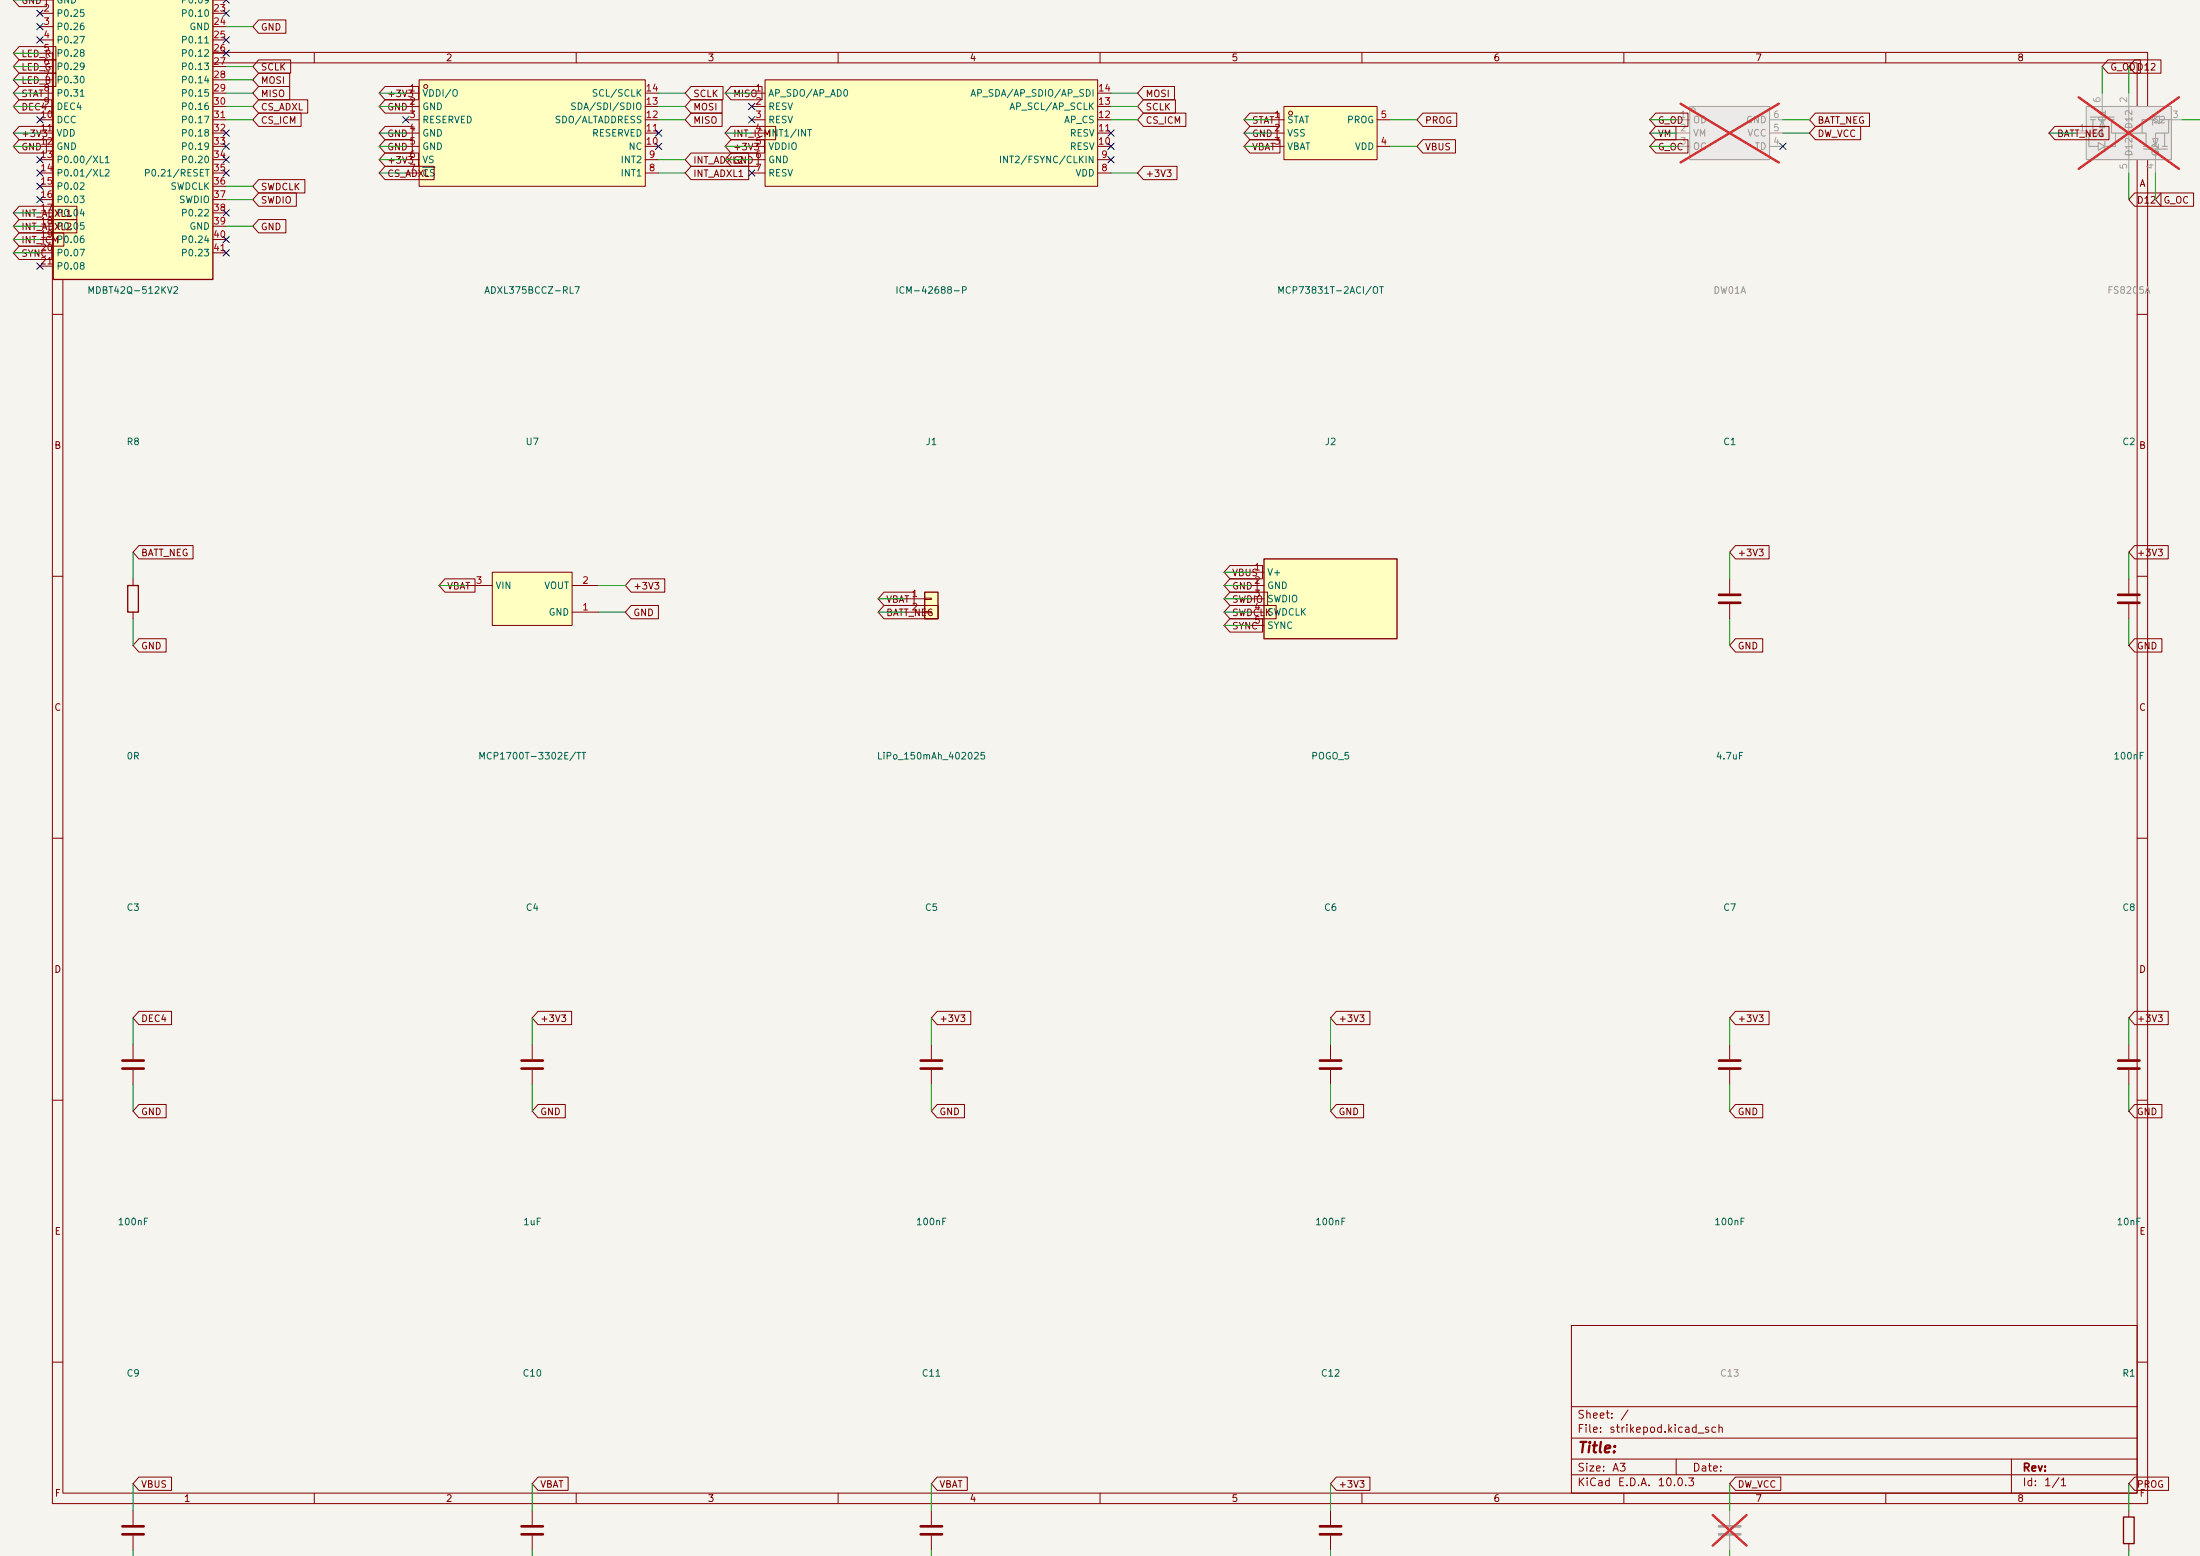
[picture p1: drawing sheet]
<svg xmlns="http://www.w3.org/2000/svg" width="420mm" height="297mm" viewBox="0 0 420 297" stroke-linecap="round" stroke-linejoin="round" font-family="sans-serif">
<path d="M0 0h420v297h-420z" fill="#f5f4ef" stroke="#f5f4ef" stroke-width=".19"/>
<g fill="none" stroke="#840000" stroke-width=".19">
<path d="M10 10h400v277h-400zM12 12h396v273h-396zM60 10v2M110 10v2M160 10v2M210 10v2M260 10v2M310 10v2M360 10v2M10 60h2M408 60h2M10 110h2"/>
<path d="M330.2 110.5v2.8M330.2 115.3v2.8M408 110h2M10 160h2M408 160h2M10 210h2M408 210h2M300 253h108v32h-108zM10 260h2M300 278.5h108M300 274.5h108M300 268.5h108"/>
<path d="M320 278.5v3M384 278.5v6.5M408 260h2M60 285v2M110 285v2M160 285v2M210 285v2M260 285v2M300 281.5h108M310 285v2M360 285v2"/>
</g>
<path d="M328.2 113.5h4M328.2 115.1h4" fill="none" stroke="#840000" stroke-width=".51"/>
<path d="M328.2 291.3h4M328.2 292.9h4" fill="none" stroke="#9c9b98" stroke-width=".51"/>
<path d="M330.2 288.3v2.8M330.2 293.1v2.8" fill="none" stroke="#9c9b98" stroke-width=".19"/>
<path d="M327 289.2l6.4 5.8M333.4 289.2l-6.4 5.8" fill="none" stroke="#e12e31" stroke-width=".46"/>
<path d="M245.1 20.3h17.8v10.2h-17.8z" fill="#ffffc2"/>
<g fill="none" stroke="#840000" stroke-width=".19">
<path d="M242.6 22.9h2.5M242.6 25.4h2.5M242.6 27.9h2.5M245.1 20.3h17.8v10.2h-17.8zM262.9 22.9h2.5M262.9 27.9h2.5M406.4 199.4v2.8M406.4 204.2v2.8M101.6 288.3v2.8M101.6 293.1v2.8M406.4 288.3v1.3M406.4 294.6v1.3"/>
<circle cx="246.4" cy="21.6" r=".38"/>
</g>
<path d="M405.4 289.6h2v5h-2z" fill="none" stroke="#840000" stroke-width=".25"/>
<path d="M404.4 202.4h4M404.4 204h4M99.6 291.3h4M99.6 292.9h4" fill="none" stroke="#840000" stroke-width=".51"/>
<path d="M146 15.2h63.5v20.4h-63.5z" fill="#ffffc2"/>
<g fill="none" stroke="#840000" stroke-width=".19">
<path d="M143.5 17.8h2.5M146 15.2h63.5v20.4h-63.5zM209.5 17.8h2.6M143.5 20.3h2.5M143.5 22.9h2.5M143.5 25.4h2.5M143.5 27.9h2.5M143.5 30.5h2.5M143.5 33h2.5M209.5 20.3h2.6M209.5 22.9h2.6M209.5 25.4h2.6"/>
<path d="M209.5 27.9h2.6M209.5 30.5h2.6M209.5 33h2.6M406.4 110.5v2.8M406.4 115.3v2.8M330.2 199.4v2.8M330.2 204.2v2.8"/>
</g>
<path d="M404.4 113.5h4M404.4 115.1h4M328.2 202.4h4M328.2 204h4" fill="none" stroke="#840000" stroke-width=".51"/>
<path d="M241.3 106.7h25.4v15.2h-25.4z" fill="#ffffc2"/>
<path d="M24.4 111.8h2v5h-2zM241.3 106.7h25.4v15.2h-25.4z" fill="none" stroke="#840000" stroke-width=".25"/>
<path d="M25.4 110.5v1.3M25.4 116.8v1.3M238.8 109.2h2.5M238.8 111.8h2.5M238.8 114.3h2.5M238.8 116.8h2.5M238.8 119.4h2.5M254 199.4v2.8M254 204.2v2.8" fill="none" stroke="#840000" stroke-width=".19"/>
<path d="M252 202.4h4M252 204h4" fill="none" stroke="#840000" stroke-width=".51"/>
<path d="M94 109.2h15.2v10.2h-15.2z" fill="#ffffc2"/>
<path d="M88.9 111.8h5.1M94 109.2h15.2v10.2h-15.2zM109.2 116.8h5.1M109.2 111.8h5.1M25.4 199.4v2.8M101.6 199.4v2.8M25.4 204.2v2.8M101.6 204.2v2.8M177.8 288.3v2.8M177.8 293.1v2.8M254 288.3v2.8M254 293.1v2.8" fill="none" stroke="#840000" stroke-width=".19"/>
<path d="M23.4 202.4h4M23.4 204h4M99.6 202.4h4M99.6 204h4M175.8 291.3h4M175.8 292.9h4M252 291.3h4M252 292.9h4" fill="none" stroke="#840000" stroke-width=".51"/>
<path d="M176.5 113h2.6v5.1h-2.6z" fill="#ffffc2"/>
<path d="M176.5 113h2.6v5.1h-2.6z" fill="none" stroke="#840000" stroke-width=".25"/>
<path d="M172.7 114.3h3.8M172.7 116.8h3.8M176.5 114.2h1.3v.2h-1.3zM176.5 116.7h1.3v.3h-1.3z" fill="none" stroke="#840000" stroke-width=".19"/>
<path d="M80 15.2h43.2v20.4h-43.2z" fill="#ffffc2"/>
<g fill="none" stroke="#840000" stroke-width=".19">
<path d="M77.5 17.8h2.5M80 15.2h43.2v20.4h-43.2zM123.2 17.8h2.5M77.5 20.3h2.5M77.5 22.9h2.5M77.5 25.4h2.5M77.5 27.9h2.5M77.5 30.5h2.5M77.5 33h2.5M123.2 20.3h2.5M123.2 22.9h2.5M123.2 25.4h2.5"/>
<path d="M123.2 27.9h2.5M123.2 30.5h2.5M123.2 33h2.5"/>
<circle cx="81.3" cy="16.5" r=".38"/>
</g>
<path d="M80.6 31.9h2.5" fill="none" stroke="#006464" stroke-width=".19"/>
<path d="M322.6 20.3h15.2v10.2h-15.2z" fill="#ebeae8"/>
<g fill="none" stroke="#9c9b98" stroke-width=".19">
<path d="M320 22.9h2.6M320 25.4h2.6M320 27.9h2.6M322.6 20.3h15.2v10.2h-15.2zM337.8 22.9h2.6M337.8 25.4h2.6M337.8 27.9h2.6"/>
<circle cx="323.2" cy="21" r=".38"/>
</g>
<path d="M320.8 19.8l18.8 11.2M339.6 19.8l-18.8 11.2" fill="none" stroke="#e12e31" stroke-width=".46"/>
<path d="M10.2 -.1h30.4v53.4h-30.4z" fill="#ffffc2"/>
<path d="M40.6 0v53.3h-30.4v-53.3" fill="none" stroke="#840000" stroke-width=".25"/>
<g fill="none" stroke="#840000" stroke-width=".19">
<path d="M7.6 0h2.6M7.6 2.5h2.6M7.6 5.1h2.6M7.6 7.6h2.6M7.6 10.2h2.6M7.6 12.7h2.6M7.6 15.2h2.6M7.6 17.8h2.6M40.6 0h2.6M40.6 2.5h2.6M40.6 5.1h2.6M40.6 7.6h2.6"/>
<path d="M40.6 10.2h2.6M40.6 12.7h2.6M40.6 15.2h2.6M40.6 17.8h2.6M7.6 20.3h2.6M7.6 22.9h2.6M7.6 25.4h2.6M7.6 27.9h2.6M7.6 30.5h2.6M7.6 33h2.6M7.6 35.6h2.6M7.6 38.1h2.6"/>
<path d="M40.6 20.3h2.6M40.6 22.9h2.6M40.6 25.4h2.6M40.6 27.9h2.6M40.6 30.5h2.6M40.6 33h2.6M40.6 35.6h2.6M40.6 38.1h2.6M7.6 40.6h2.6M7.6 43.2h2.6M7.6 45.7h2.6M7.6 48.3h2.6"/>
<path d="M7.6 50.8h2.6M40.6 40.6h2.6M40.6 43.2h2.6M40.6 45.7h2.6M40.6 48.3h2.6M25.4 288.3v2.8M25.4 293.1v2.8"/>
</g>
<path d="M23.4 291.3h4M23.4 292.9h4" fill="none" stroke="#840000" stroke-width=".51"/>
<g fill="#ebeae8">
<path d="M398.3 20.3h16.2v10.2h-16.2z"/>
<path d="M401.3 22.9l.5 1.5h-1z"/>
<path d="M400.6 27.2l1.2 .7-1.2 .8z"/>
<path d="M411 22.9l1.2-.8v1.5z"/>
<path d="M411 26.4h1l-.5 1.5z"/>
</g>
<g fill="none" stroke="#9c9b98" stroke-width=".19">
<path d="M401.3 17.8v4.5M406.4 17.8v15.2M396.2 25.4h2.6M398.3 20.3h16.2v10.2h-16.2zM399 22.9h1M399 22.3h4.6M399.5 22.9v2.5M400.6 27.2l1.2 .7-1.2 .8zM400.8 22.9h1M401.3 22.9l.5 1.5h-1zM401.3 22.9v2.5h-2.5v2.5h1.8M401.8 26.9v2.1"/>
<path d="M402.6 22.9h1M403.1 22.9v2.5h.8v2.5h-2.1M403.9 25.4h5M409.2 27.9h1M409.2 28.5h4.6M411 22.9h-2.1v2.5h.8v2.5M411 21.8v2.1M411 22.9l1.2-.8v1.5zM411 26.4h1l-.5 1.5zM411 27.9h1M411.5 28.5v4.5M412.2 22.9h1.8v2.5h-2.5v2.5"/>
<path d="M412.7 27.9h1.1M413.3 25.4v2.5M414 22.9h2.6"/>
</g>
<path d="M396.8 18.6l19.2 13.6M416 18.6l-19.2 13.6" fill="none" stroke="#e12e31" stroke-width=".46"/>
<path d="M175.8 202.4h4M175.8 204h4" fill="none" stroke="#840000" stroke-width=".51"/>
<g fill="none" stroke="#840000" stroke-width=".19">
<path d="M2.6 -.1l1.1 1.4h5.2v-1.4M3.7 19h6.2v2.6h-6.2l-1.2-1.3zM3.7 16.5h5.5v2.6h-5.5l-1.2-1.3zM3.7 14h7v2.5h-7l-1.2-1.3zM3.7 11.4h7v2.6h-7l-1.2-1.3zM3.7 8.9h7v2.5h-7l-1.2-1.2zM49.4 16.5h5.9v2.6h-5.9l-1.1-1.3zM49.4 19h9.3v2.6h-9.3l-1.1-1.3zM49.4 14h5.9v2.5h-5.9l-1.1-1.3zM49.4 3.8h5.2v2.6h-5.2l-1.1-1.3zM49.4 11.4h6.1v2.6h-6.1l-1.1-1.3zM73.5 16.5h6.4v2.6h-6.4l-1.1-1.3z"/>
<path d="M73.5 19h5.2v2.6h-5.2l-1.1-1.3zM131.9 16.5h6.1v2.6h-6.1l-1.1-1.3zM131.9 19h6v2.6h-6l-1.1-1.3zM139.5 16.5h6v2.6h-6l-1.1-1.3zM218.3 16.5h5.9v2.6h-5.9l-1.1-1.3zM218.3 19h6.1v2.6h-6.1l-1.1-1.3zM402.4 11.4h6.2v2.6h-6.2l-1.1-1.3zM407.5 11.4h5v2.6h-5l-1.1-1.3zM3.7 39.4h11v2.5h-11l-1.2-1.3zM3.7 26.7h5.2v2.5h-5.2l-1.2-1.3zM3.7 24.1h6.4v2.6h-6.4l-1.2-1.3zM49.4 21.6h8.1v2.5h-8.1l-1.1-1.2z"/>
<path d="M49.4 34.3h8.8v2.5h-8.8l-1.1-1.2zM49.4 36.8h7.2v2.6h-7.2l-1.1-1.3zM73.5 26.7h5.2v2.5h-5.2l-1.1-1.3zM73.5 29.2h6.4v2.6h-6.4l-1.1-1.3zM73.5 31.7h9.4v2.6h-9.4l-1.1-1.3zM73.5 24.1h5.2v2.6h-5.2l-1.1-1.3zM131.9 21.6h6v2.5h-6l-1.1-1.2zM131.9 31.7h11v2.6h-11l-1.1-1.3zM131.9 29.2h11v2.6h-11l-1.1-1.3zM139.5 29.2h5.2v2.6h-5.2l-1.1-1.3zM139.5 24.1h8.6v2.6h-8.6l-1.1-1.3zM139.5 26.7h6.5v2.5h-6.5l-1.1-1.3z"/>
<path d="M218.3 31.7h6.4v2.6h-6.4l-1.1-1.3zM218.3 21.6h8.1v2.5h-8.1l-1.1-1.2zM238.6 21.6h5.6v2.5h-5.6l-1.1-1.2zM238.6 24.1h5.2v2.6h-5.2l-1.1-1.3zM238.6 26.7h5.8v2.5h-5.8l-1.1-1.3zM271.6 21.6h6.5v2.5h-6.5l-1.1-1.2zM271.6 26.7h6.3v2.5h-6.3l-1.1-1.3zM316.1 21.6h6.1v2.5h-6.1l-1.1-1.2zM316.1 24.1h3.8v2.6h-3.8l-1.1-1.3zM316.1 26.7h6.1v2.5h-6.1l-1.1-1.3zM346.6 24.1h8.6v2.6h-8.6l-1.2-1.3zM346.6 21.6h10.3v2.5h-10.3l-1.2-1.2z"/>
<path d="M392.3 24.1h10.3v2.6h-10.3l-1.1-1.3zM407.5 36.8h5v2.6h-5l-1.1-1.3zM412.6 36.8h6.2v2.6h-6.2l-1.1-1.3zM3.7 47h6.2v2.5h-6.2l-1.2-1.2zM3.7 44.4h8.5v2.6h-8.5l-1.2-1.3zM3.7 41.9h11v2.6h-11l-1.2-1.3zM49.4 41.9h5.2v2.6h-5.2l-1.1-1.3zM26.5 104.1h10.4v2.6h-10.4l-1.1-1.3zM84.9 110.5h5.8v2.5h-5.8l-1.1-1.2zM120.5 115.6h5.2v2.5h-5.2l-1.1-1.3zM120.5 110.5h6.4v2.5h-6.4l-1.1-1.2zM168.8 113h5.7v2.6h-5.7l-1.2-1.3z"/>
<path d="M168.8 115.6h10.3v2.5h-10.3l-1.2-1.3zM234.8 115.6h8.8v2.5h-8.8l-1.1-1.3zM234.8 113h7.2v2.6h-7.2l-1.1-1.3zM234.8 118.1h6.2v2.6h-6.2l-1.1-1.3zM234.8 107.9h6.2v2.6h-6.2l-1.1-1.3zM234.8 110.5h5.2v2.5h-5.2l-1.1-1.2zM331.3 104.1h6.4v2.6h-6.4l-1.1-1.3zM407.5 104.1h6.4v2.6h-6.4l-1.1-1.3zM26.5 121.9h5.2v2.6h-5.2l-1.1-1.3zM331.3 121.9h5.2v2.6h-5.2l-1.1-1.3zM407.5 121.9h5.2v2.6h-5.2l-1.1-1.3zM26.5 193h6.2v2.6h-6.2l-1.1-1.3z"/>
<path d="M102.7 193h6.4v2.6h-6.4l-1.1-1.3zM177.8 199.4v2.8M178.9 193h6.4v2.6h-6.4l-1.1-1.3zM255.1 193h6.4v2.6h-6.4l-1.1-1.3zM331.3 193h6.4v2.6h-6.4l-1.1-1.3zM407.5 193h6.4v2.6h-6.4l-1.1-1.3zM26.5 210.8h5.2v2.6h-5.2l-1.1-1.3zM102.7 210.8h5.2v2.6h-5.2l-1.1-1.3zM177.8 204.2v2.8M178.9 210.8h5.2v2.6h-5.2l-1.1-1.3zM255.1 210.8h5.2v2.6h-5.2l-1.1-1.3zM331.3 210.8h5.2v2.6h-5.2l-1.1-1.3z"/>
<path d="M407.5 210.8h5.2v2.6h-5.2l-1.1-1.3zM26.5 281.9h6.2v2.6h-6.2l-1.1-1.3zM102.7 281.9h5.8v2.6h-5.8l-1.1-1.3zM178.9 281.9h5.8v2.6h-5.8l-1.1-1.3zM255.1 281.9h6.4v2.6h-6.4l-1.1-1.3zM331.3 281.9h8.7v2.6h-8.7l-1.1-1.3zM407.5 281.9h6.5v2.6h-6.5l-1.1-1.3z"/>
</g>
<g fill="none" stroke="#009600" stroke-width=".19">
<path d="M2.5 17.8h5.1M2.5 15.2h5.1M2.5 12.7h5.1M2.5 10.2h5.1M2.5 0h5.1M43.2 17.8h5.1M43.2 15.2h5.1M43.2 12.7h5.1M43.2 5.1h5.1M72.4 17.8h5.1M125.7 17.8h5.1M138.4 17.8h5.1"/>
<path d="M212.1 17.8h5.1M401.3 12.7v5.1M406.4 12.7v5.1M2.5 20.3h5.1M2.5 27.9h5.1M2.5 25.4h5.1M43.2 20.3h5.1M43.2 22.9h5.1M43.2 38.1h5.1M43.2 35.6h5.1M72.4 30.5h5.1M72.4 20.3h5.1"/>
<path d="M72.4 33h5.1M72.4 27.9h5.1M72.4 25.4h5.1M125.7 30.5h5.1M125.7 20.3h5.1M125.7 33h5.1M125.7 22.9h5.1M138.4 30.5h5.1M138.4 27.9h5.1M138.4 25.4h5.1M212.1 20.3h5.1M212.1 33h5.1"/>
<path d="M212.1 22.9h5.1M237.5 27.9h5.1M237.5 22.9h5.1M237.5 25.4h5.1M265.4 27.9h5.1M265.4 22.9h5.1M315 27.9h5M315 22.9h5M315 25.4h5M340.4 22.9h5M340.4 25.4h5M391.2 25.4h5"/>
<path d="M406.4 33v5.1M411.5 33v5.1M416.6 22.9h3.4M2.5 48.3h5.1M2.5 45.7h5.1M2.5 43.2h5.1M2.5 40.6h5.1M43.2 43.2h5.1M25.4 105.4v5.1M25.4 118.1v5.1M83.8 111.8h5.1M114.3 116.8h5.1"/>
<path d="M114.3 111.8h5.1M167.6 116.8h5.1M167.6 114.3h5.1M233.7 116.8h5.1M233.7 111.8h5.1M233.7 114.3h5.1M233.7 119.4h5.1M233.7 109.2h5.1M330.2 105.4v5.1M330.2 118.1v5.1M406.4 105.4v5.1M406.4 118.1v5.1"/>
<path d="M25.4 194.3v5.1M101.6 194.3v5.1M177.8 194.3v5.1M254 194.3v5.1M330.2 194.3v5.1M406.4 194.3v5.1M25.4 207v5.1M101.6 207v5.1M177.8 207v5.1M254 207v5.1M330.2 207v5.1M406.4 207v5.1"/>
<path d="M25.4 283.2v5.1M25.4 295.9v1.2M101.6 283.2v5.1M101.6 295.9v1.2M177.8 283.2v5.1M177.8 295.9v1.2M254 283.2v5.1M254 295.9v1.2M330.2 283.2v5.1M330.2 295.9v1.2M406.4 283.2v5.1M406.4 295.9v1.2"/>
</g>
<g fill="none" stroke="#000084" stroke-width=".19">
<path d="M43.1 -.1l.7 .7M43.2 -.1l-.6 .7M7 4.5l1.2 1.2M7 7l1.2 1.2M7 1.9l1.2 1.2M8.2 4.5l-1.2 1.2M8.2 7l-1.2 1.2M8.2 1.9l-1.2 1.2M42.6 9.6l1.2 1.2M42.6 7l1.2 1.2M42.6 1.9l1.2 1.2M43.8 9.6l-1.2 1.2"/>
<path d="M43.8 7l-1.2 1.2M43.8 1.9l-1.2 1.2M142.9 19.7l1.2 1.2M144.1 19.7l-1.2 1.2M7 37.5l1.2 1.2M7 35l1.2 1.2M7 32.4l1.2 1.2M7 29.9l1.2 1.2M7 22.3l1.2 1.2M8.2 35l-1.2 1.2M8.2 37.5l-1.2 1.2M8.2 32.4l-1.2 1.2"/>
<path d="M8.2 29.9l-1.2 1.2M8.2 22.3l-1.2 1.2M42.6 32.4l1.2 1.2M42.6 29.9l1.2 1.2M42.6 27.3l1.2 1.2M42.6 24.8l1.2 1.2M43.8 32.4l-1.2 1.2M43.8 29.9l-1.2 1.2M43.8 27.3l-1.2 1.2M43.8 24.8l-1.2 1.2M76.9 22.3l1.2 1.2M78.1 22.3l-1.2 1.2"/>
<path d="M125.1 24.8l1.2 1.2M125.1 27.3l1.2 1.2M126.3 24.8l-1.2 1.2M126.3 27.3l-1.2 1.2M142.9 22.3l1.2 1.2M142.9 32.4l1.2 1.2M144.1 22.3l-1.2 1.2M144.1 32.4l-1.2 1.2M211.5 27.3l1.2 1.2M211.5 24.8l1.2 1.2M211.5 29.9l1.2 1.2M212.7 27.3l-1.2 1.2"/>
<path d="M212.7 24.8l-1.2 1.2M212.7 29.9l-1.2 1.2M339.8 27.3l1.2 1.2M341 27.3l-1.2 1.2M7 50.2l1.2 1.2M8.2 50.2l-1.2 1.2M42.6 45.1l1.2 1.2M42.6 47.7l1.2 1.2M42.6 40l1.2 1.2M43.8 45.1l-1.2 1.2M43.8 47.7l-1.2 1.2M43.8 40l-1.2 1.2"/>
</g>
<text font-size="2" fill="#840000" x="301" y="277.8">Title:</text>
<g font-size="1.5" fill="#840000">
<text x="301" y="273.8">File:</text>
<text x="301" y="271.1">Sheet:</text>
<text x="307.1" y="273.8">strikepod.kicad_sch</text>
<text x="309.2" y="271.1">/</text>
<text x="301" y="281.2">Size:</text>
<text x="307.6" y="281.2">A3</text>
<text x="323" y="281.2">Date:</text>
<text x="386" y="281.2">Rev:</text>
<text x="301" y="284">KiCad</text>
<text x="308.7" y="284">E.D.A.</text>
<text x="316.3" y="284">10.0.3</text>
<text x="386" y="284">Id:</text>
<text x="390.1" y="284">1/1</text>
</g>
<g font-size="1.3" fill="#a90000">
<text x="8.2" y="0">1</text>
<text x="40.6" y="0">22</text>
<text x="8.2" y="2.5">2</text>
<text x="8.2" y="5.1">3</text>
<text x="40.6" y="2.5">23</text>
<text x="40.6" y="5.1">24</text>
<text x="8.2" y="7.6">4</text>
<text x="8.2" y="10.1">5</text>
<text x="40.6" y="7.6">25</text>
<text x="40.6" y="10.1">26</text>
<text x="8.2" y="12.7">6</text>
<text x="8.2" y="15.2">7</text>
<text x="8.2" y="17.8">8</text>
<text x="40.6" y="12.7">27</text>
<text x="40.6" y="15.2">28</text>
<text x="40.6" y="17.8">29</text>
<text x="78" y="17.8">1</text>
<text x="123.1" y="17.8">14</text>
<text x="144.1" y="17.8">1</text>
<text x="209.5" y="17.8">14</text>
<text x="7.6" y="22.8">10</text>
<text x="8.2" y="20.3">9</text>
<text x="40.6" y="20.3">30</text>
<text x="40.6" y="22.8">31</text>
<text x="78" y="20.3">2</text>
<text x="78" y="22.8">3</text>
<text x="123.1" y="22.8">12</text>
<text x="123.1" y="20.3">13</text>
<text x="144.1" y="20.3">2</text>
<text x="144.1" y="22.8">3</text>
<text x="209.5" y="22.8">12</text>
<text x="209.5" y="20.3">13</text>
<text x="243.1" y="22.8">1</text>
<text x="263.5" y="22.8">5</text>
<text x="7.6" y="25.4">11</text>
<text x="7.6" y="27.9">12</text>
<text x="40.6" y="25.4">32</text>
<text x="40.6" y="27.9">33</text>
<text x="78" y="25.4">4</text>
<text x="78" y="27.9">5</text>
<text x="123.1" y="27.9">10</text>
<text x="123.1" y="25.4">11</text>
<text x="144.1" y="25.4">4</text>
<text x="144.1" y="27.9">5</text>
<text x="209.5" y="27.9">10</text>
<text x="209.5" y="25.4">11</text>
<text x="243.1" y="25.4">2</text>
<text x="243.1" y="27.9">3</text>
<text x="263.5" y="27.9">4</text>
<text x="7.6" y="30.5">13</text>
<text x="7.6" y="33">14</text>
<text x="7.6" y="35.5">15</text>
<text x="40.6" y="30.5">34</text>
<text x="40.6" y="33">35</text>
<text x="40.6" y="35.5">36</text>
<text x="78" y="30.5">6</text>
<text x="78" y="33">7</text>
<text x="123.8" y="33">8</text>
<text x="123.8" y="30.5">9</text>
<text x="144.1" y="30.5">6</text>
<text x="144.1" y="33">7</text>
<text x="210.1" y="33">8</text>
<text x="210.1" y="30.5">9</text>
<text x="7.6" y="38.1">16</text>
<text x="7.6" y="40.6">17</text>
<text x="40.6" y="38.1">37</text>
<text x="40.6" y="40.6">38</text>
<text x="7.6" y="43.2">18</text>
<text x="7.6" y="45.7">19</text>
<text x="40.6" y="43.2">39</text>
<text x="40.6" y="45.7">40</text>
<text x="7.6" y="48.2">20</text>
<text x="7.6" y="50.8">21</text>
<text x="40.6" y="48.2">41</text>
<text x="90.7" y="111.7">3</text>
<text x="111.1" y="111.7">2</text>
<text x="239.3" y="109.2">1</text>
<text x="239.3" y="111.7">2</text>
<text x="111.1" y="116.8">1</text>
<text x="173.9" y="114.3">1</text>
<text x="173.9" y="116.8">2</text>
<text x="239.3" y="114.3">3</text>
<text x="239.3" y="116.8">4</text>
<text x="239.3" y="119.4">5</text>
</g>
<g font-size="1.3" fill="#840000">
<text x="4" y="1.1">GND</text>
<text x="4" y="11.2">LED_R</text>
<text x="35" y="12">1</text>
<text x="49.7" y="6.1">GND</text>
<text x="85" y="12">2</text>
<text x="135" y="12">3</text>
<text x="185" y="12">4</text>
<text x="235" y="12">5</text>
<text x="285" y="12">6</text>
<text x="335" y="12">7</text>
<text x="385" y="12">8</text>
<text x="4" y="16.3">LED_B</text>
<text x="4" y="13.8">LED_G</text>
<text x="49.7" y="16.3">MOSI</text>
<text x="49.7" y="13.8">SCLK</text>
<text x="402.7" y="13.8">G_ODD12</text>
<text x="4" y="21.4">DEC4</text>
<text x="4" y="18.8">STAT</text>
<text x="49.7" y="18.8">MISO</text>
<text x="49.7" y="21.4">CS_ADXL</text>
<text x="49.7" y="23.9">CS_ICM</text>
<text x="73.8" y="18.8">+3V3</text>
<text x="73.8" y="21.4">GND</text>
<text x="132.2" y="23.9">MISO</text>
<text x="132.2" y="18.8">SCLK</text>
<text x="132.2" y="21.4">MOSI</text>
<text x="139.9" y="18.8">MISO</text>
<text x="218.6" y="18.8">MOSI</text>
<text x="218.6" y="23.9">CS_ICM</text>
<text x="218.6" y="21.4">SCLK</text>
<text x="238.9" y="23.9">STAT</text>
<text x="271.9" y="23.9">PROG</text>
<text x="316.4" y="23.9">G_OD</text>
<text x="346.9" y="23.9">BATT_NEG</text>
<text x="4" y="29">GND</text>
<text x="4" y="26.5">+3V3</text>
<text x="73.8" y="29">GND</text>
<text x="73.8" y="26.5">GND</text>
<text x="139.9" y="26.5">INT_ICM</text>
<text x="139.9" y="29">+3V3</text>
<text x="238.9" y="26.5">GND</text>
<text x="238.9" y="29">VBAT</text>
<text x="271.9" y="29">VBUS</text>
<text x="316.4" y="26.5">VM</text>
<text x="316.4" y="29">G_OC</text>
<text x="346.9" y="26.5">DW_VCC</text>
<text x="392.6" y="26.5">BATT_NEG</text>
<text x="10.3" y="36">A</text>
<text x="73.8" y="31.5">+3V3</text>
<text x="73.8" y="34.1">CS_ADXL</text>
<text x="132.2" y="34.1">INT_ADXL1</text>
<text x="132.2" y="31.5">INT_ADXL2</text>
<text x="139.9" y="31.5">GND</text>
<text x="218.6" y="34.1">+3V3</text>
<text x="408.3" y="36">A</text>
<text x="4" y="41.7">INT_ADXL1</text>
<text x="49.7" y="36.6">SWDCLK</text>
<text x="49.7" y="39.2">SWDIO</text>
<text x="407.8" y="39.2">D12</text>
<text x="412.9" y="39.2">G_OC</text>
<text x="4" y="46.8">INT_ICM</text>
<text x="4" y="44.2">INT_ADXL2</text>
<text x="49.7" y="44.2">GND</text>
<text x="4" y="49.3">SYNC</text>
<text x="10.3" y="86">B</text>
<text x="408.2" y="86">B</text>
<text x="26.8" y="106.5">BATT_NEG</text>
<text x="331.6" y="106.5">+3V3</text>
<text x="407.8" y="106.5">+3V3</text>
<text x="85.2" y="112.8">VBAT</text>
<text x="120.8" y="112.8">+3V3</text>
<text x="235.1" y="110.3">VBUS</text>
<text x="235.1" y="112.8">GND</text>
<text x="120.8" y="117.9">GND</text>
<text x="169.1" y="115.4">VBAT</text>
<text x="169.1" y="117.9">BATT_NEG</text>
<text x="235.1" y="117.9">SWDCLK</text>
<text x="235.1" y="115.4">SWDIO</text>
<text x="26.8" y="124.3">GND</text>
<text x="235.1" y="120.4">SYNC</text>
<text x="331.6" y="124.3">GND</text>
<text x="407.8" y="124.3">GND</text>
<text x="10.3" y="136">C</text>
<text x="408.2" y="136">C</text>
<text x="10.3" y="186">D</text>
<text x="408.2" y="186">D</text>
<text x="26.8" y="195.4">DEC4</text>
<text x="103" y="195.4">+3V3</text>
<text x="179.2" y="195.4">+3V3</text>
<text x="255.4" y="195.4">+3V3</text>
<text x="331.6" y="195.4">+3V3</text>
<text x="407.8" y="195.4">+3V3</text>
<text x="26.8" y="213.2">GND</text>
<text x="103" y="213.2">GND</text>
<text x="179.2" y="213.2">GND</text>
<text x="255.4" y="213.2">GND</text>
<text x="331.6" y="213.2">GND</text>
<text x="407.8" y="213.2">GND</text>
<text x="10.3" y="236">E</text>
<text x="408.3" y="236">E</text>
<text x="10.3" y="286">F</text>
<text x="26.8" y="284.3">VBUS</text>
<text x="35" y="287">1</text>
<text x="85" y="287">2</text>
<text x="103" y="284.3">VBAT</text>
<text x="135" y="287">3</text>
<text x="179.2" y="284.3">VBAT</text>
<text x="185" y="287">4</text>
<text x="235" y="287">5</text>
<text x="255.4" y="284.3">+3V3</text>
<text x="285" y="287">6</text>
<text x="331.6" y="284.3">DW_VCC</text>
<text x="335" y="287">7</text>
<text x="385" y="287">8</text>
<text x="407.8" y="284.3">PROG</text>
<text x="408.3" y="286">F</text>
</g>
<g font-size="1.3" fill="#006464">
<text x="10.7" y="1">GND</text>
<text x="10.7" y="3.5">P0.25</text>
<text x="34.4" y="1">P0.09</text>
<text x="34.4" y="3.5">P0.10</text>
<text x="10.7" y="6.1">P0.26</text>
<text x="10.7" y="8.6">P0.27</text>
<text x="10.7" y="11.1">P0.28</text>
<text x="34.4" y="8.6">P0.11</text>
<text x="34.4" y="11.1">P0.12</text>
<text x="36.1" y="6.1">GND</text>
<text x="10.7" y="13.7">P0.29</text>
<text x="10.7" y="16.2">P0.30</text>
<text x="34.4" y="13.7">P0.13</text>
<text x="34.4" y="16.2">P0.14</text>
<text x="10.7" y="18.8">P0.31</text>
<text x="10.7" y="21.3">DEC4</text>
<text x="10.7" y="23.8">DCC</text>
<text x="34.4" y="18.8">P0.15</text>
<text x="34.4" y="21.3">P0.16</text>
<text x="34.4" y="23.8">P0.17</text>
<text x="80.5" y="18.8">VDDI/O</text>
<text x="80.5" y="21.3">GND</text>
<text x="80.5" y="23.8">RESERVED</text>
<text x="105.8" y="23.8">SDO/ALTADDRESS</text>
<text x="108.8" y="21.3">SDA/SDI/SDIO</text>
<text x="112.9" y="18.8">SCL/SCLK</text>
<text x="146.6" y="18.8">AP_SDO/AP_AD0</text>
<text x="146.6" y="21.3">RESV</text>
<text x="146.6" y="23.8">RESV</text>
<text x="185.1" y="18.8">AP_SDA/AP_SDIO/AP_SDI</text>
<text x="192.6" y="21.3">AP_SCL/AP_SCLK</text>
<text x="203" y="23.8">AP_CS</text>
<text x="245.6" y="23.8">STAT</text>
<text x="257" y="23.8">PROG</text>
<text x="10.7" y="26.4">VDD</text>
<text x="10.7" y="28.9">GND</text>
<text x="34.4" y="26.4">P0.18</text>
<text x="34.4" y="28.9">P0.19</text>
<text x="80.5" y="26.4">GND</text>
<text x="80.5" y="28.9">GND</text>
<text x="112.9" y="26.4">RESERVED</text>
<text x="119.9" y="28.9">NC</text>
<text x="146.6" y="26.4">INT1/INT</text>
<text x="146.6" y="28.9">VDDIO</text>
<text x="204.1" y="28.9">RESV</text>
<text x="204.1" y="26.4">RESV</text>
<text x="245.6" y="26.4">VSS</text>
<text x="245.6" y="28.9">VBAT</text>
<text x="258.6" y="28.9">VDD</text>
<text x="10.7" y="31.5">P0.00/XL1</text>
<text x="10.7" y="34">P0.01/XL2</text>
<text x="27.3" y="34">P0.21/RESET</text>
<text x="34.4" y="31.5">P0.20</text>
<text x="80.5" y="31.5">VS</text>
<text x="80.5" y="34">CS</text>
<text x="118.4" y="34">INT1</text>
<text x="118.4" y="31.5">INT2</text>
<text x="146.6" y="31.5">GND</text>
<text x="146.6" y="34">RESV</text>
<text x="190.6" y="31.5">INT2/FSYNC/CLKIN</text>
<text x="205.2" y="34">VDD</text>
<text x="10.7" y="36.5">P0.02</text>
<text x="10.7" y="39.1">P0.03</text>
<text x="10.7" y="41.6">P0.04</text>
<text x="32.4" y="36.5">SWDCLK</text>
<text x="34.1" y="39.1">SWDIO</text>
<text x="34.4" y="41.6">P0.22</text>
<text x="10.7" y="44.2">P0.05</text>
<text x="10.7" y="46.7">P0.06</text>
<text x="34.4" y="46.7">P0.24</text>
<text x="36.1" y="44.2">GND</text>
<text x="10.7" y="49.2">P0.07</text>
<text x="10.7" y="51.8">P0.08</text>
<text x="34.4" y="49.2">P0.23</text>
<text x="16.6" y="56.4">MDBT42Q-512KV2</text>
<text x="92.3" y="56.4">ADXL375BCCZ-RL7</text>
<text x="170.8" y="56.4">ICM-42688-P</text>
<text x="243.7" y="56.4">MCP73831T-2ACI/OT</text>
<text x="24.1" y="85.3">R8</text>
<text x="100.2" y="85.3">U7</text>
<text x="176.6" y="85.3">J1</text>
<text x="252.8" y="85.3">J2</text>
<text x="328.9" y="85.3">C1</text>
<text x="405.1" y="85.3">C2</text>
<text x="94.5" y="112.7">VIN</text>
<text x="103.8" y="112.7">VOUT</text>
<text x="241.8" y="110.2">V+</text>
<text x="241.8" y="112.7">GND</text>
<text x="104.6" y="117.8">GND</text>
<text x="241.8" y="115.3">SWDIO</text>
<text x="241.8" y="117.8">SWDCLK</text>
<text x="241.8" y="120.4">SYNC</text>
<text x="24.1" y="145.3">0R</text>
<text x="91.2" y="145.3">MCP1700T-3302E/TT</text>
<text x="167.3" y="145.3">LiPo_150mAh_402025</text>
<text x="250.2" y="145.3">POGO_5</text>
<text x="327.5" y="145.3">4.7uF</text>
<text x="403.4" y="145.3">100nF</text>
<text x="24.1" y="174.2">C3</text>
<text x="100.3" y="174.2">C4</text>
<text x="176.5" y="174.2">C5</text>
<text x="252.7" y="174.2">C6</text>
<text x="328.9" y="174.2">C7</text>
<text x="405.1" y="174.2">C8</text>
<text x="22.4" y="234.2">100nF</text>
<text x="99.8" y="234.2">1uF</text>
<text x="174.8" y="234.2">100nF</text>
<text x="251" y="234.2">100nF</text>
<text x="327.2" y="234.2">100nF</text>
<text x="404" y="234.2">10nF</text>
<text x="24.1" y="263.1">C9</text>
<text x="99.7" y="263.1">C10</text>
<text x="175.9" y="263.1">C11</text>
<text x="252.1" y="263.1">C12</text>
<text x="405.1" y="263.1">R1</text>
</g>
<g font-size="1.3" fill="#a5a4a2">
<text x="320.6" y="22.8">1</text>
<text x="338.4" y="22.8">6</text>
<text x="401.3" y="19.8" transform="rotate(-90 401.3 19.8)">6</text>
<text x="406.4" y="19.8" transform="rotate(-90 406.4 19.8)">2</text>
<text x="414.6" y="22.8">3</text>
<text x="320.6" y="25.4">2</text>
<text x="320.6" y="27.9">3</text>
<text x="338.4" y="27.9">4</text>
<text x="338.4" y="25.4">5</text>
<text x="396.8" y="25.4">1</text>
<text x="406.4" y="32.5" transform="rotate(-90 406.4 32.5)">5</text>
<text x="411.5" y="32.5" transform="rotate(-90 411.5 32.5)">4</text>
</g>
<g font-size="1.3" fill="#939391">
<text x="323.1" y="23.8">OD</text>
<text x="333.2" y="23.8">GND</text>
<text x="402.3" y="23.5" transform="rotate(-90 402.3 23.5)">G1</text>
<text x="410.9" y="23.8">S2</text>
<text x="323.1" y="26.4">VM</text>
<text x="323.1" y="28.9">OC</text>
<text x="333.5" y="26.4">VCC</text>
<text x="334.9" y="28.9">TD</text>
<text x="399.3" y="26.4">S1</text>
<text x="407.4" y="30" transform="rotate(-90 407.4 30)">D12</text>
<text x="407.4" y="24.7" transform="rotate(-90 407.4 24.7)">D12</text>
<text x="412.5" y="30" transform="rotate(-90 412.5 30)">G2</text>
<text x="327" y="56.4">DW01A</text>
<text x="402.2" y="56.4">FS8205A</text>
<text x="328.3" y="263.1">C13</text>
</g>
</svg>
